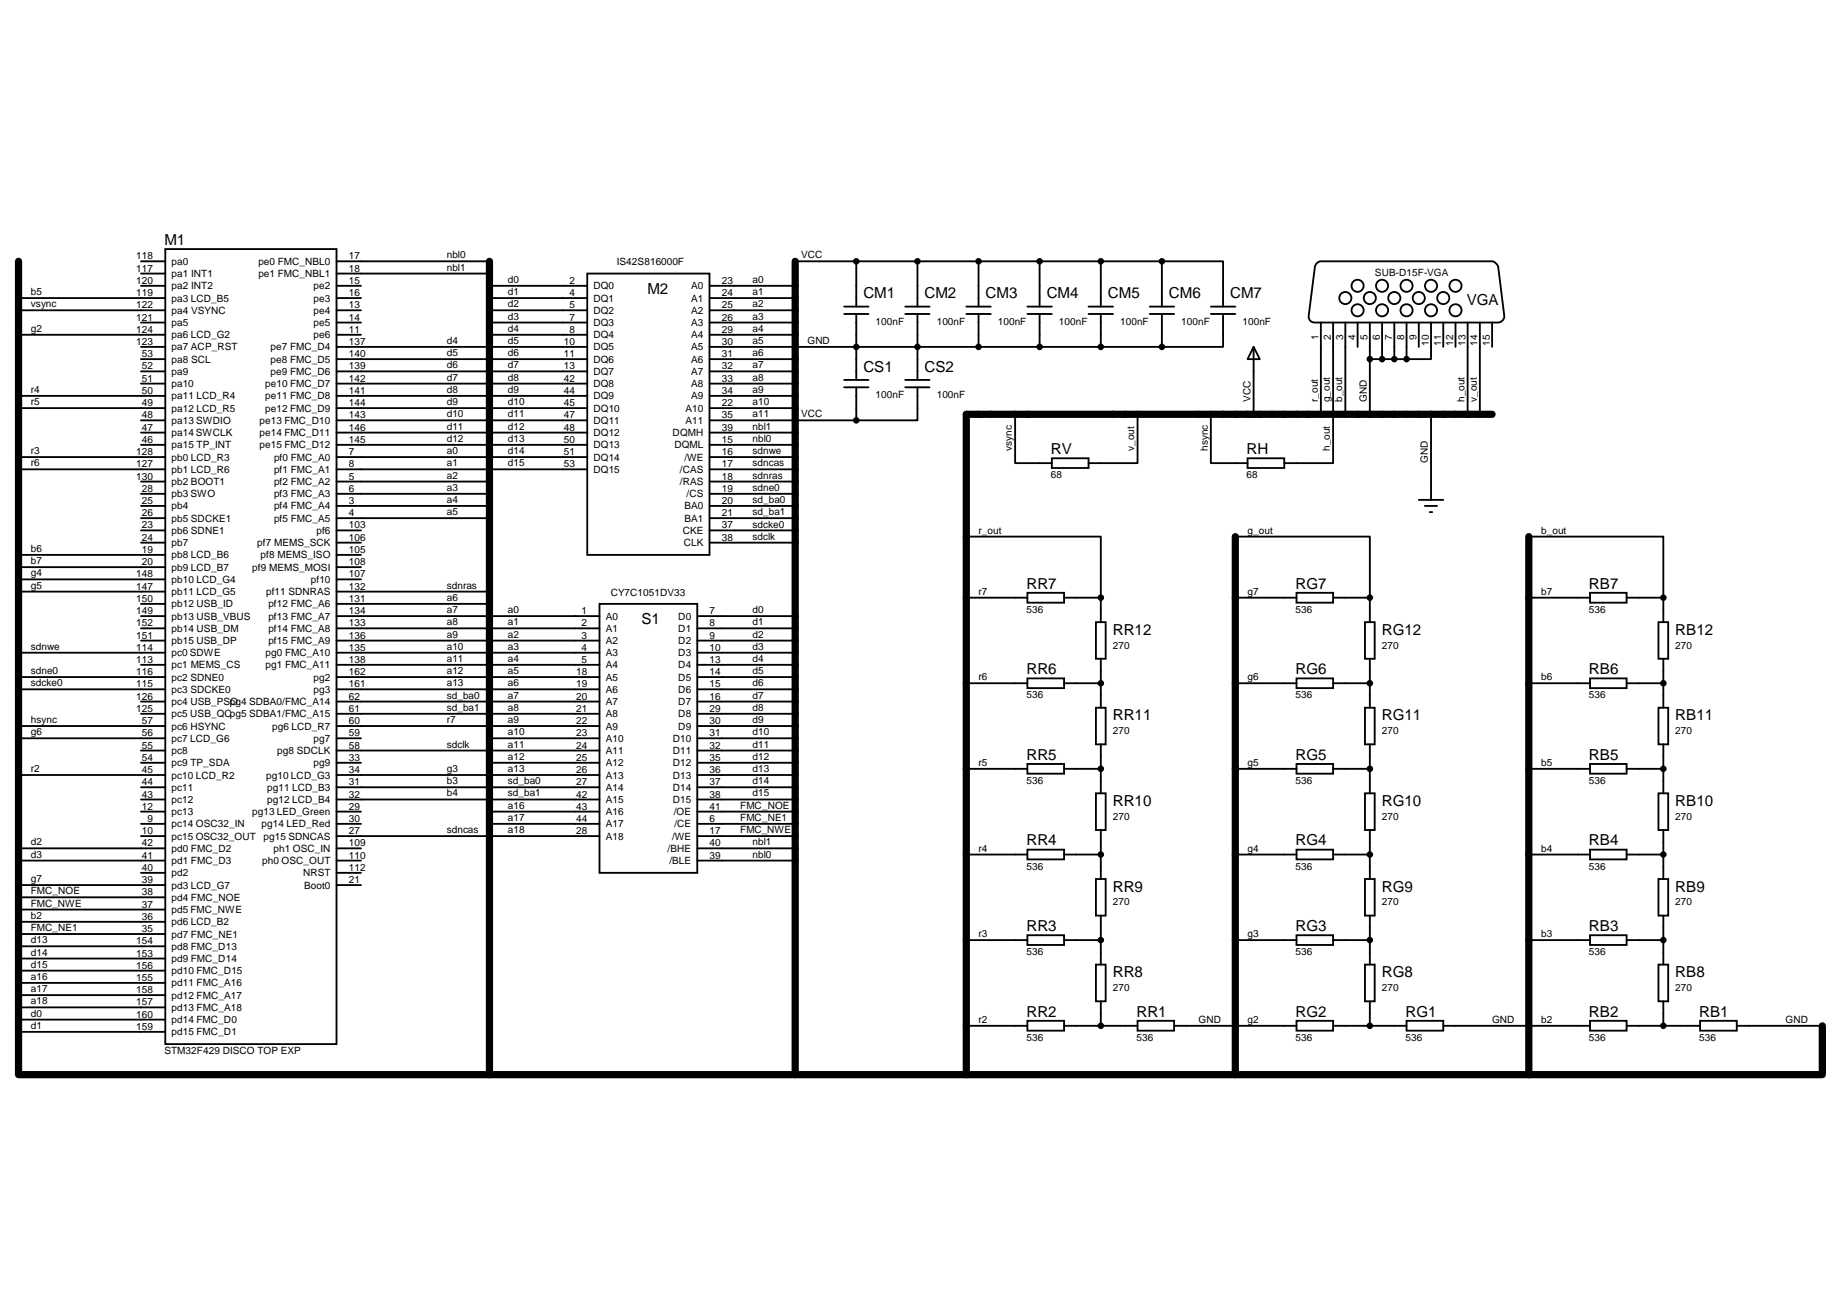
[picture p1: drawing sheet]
<svg xmlns="http://www.w3.org/2000/svg" width="297mm" height="210mm" viewBox="0 0 297 210" stroke-linecap="round" stroke-linejoin="round" font-family="sans-serif">
<path d="M78.7 42v130.8h-75.7v-130.8M127.9 42v130.8M240 66.6h-84.6v106.2M198.7 86.3v86.5M245.9 86.3v86.5M78.7 172.8h167.2M293.1 164.9v7.9h-47.2" fill="none" stroke="#000" stroke-width="1.2"/>
<g fill="none" stroke="#000" stroke-width=".3">
<path d="M3 47.9h23.6M3 49.9h23.6M3 53.8h23.6M22.7 46h3.9M22.7 55.8h3.9M22.7 42h3.9M22.7 51.9h3.9M22.7 57.7h3.9M22.7 59.7h3.9M22.7 44h3.9M26.6 40h27.5v127.9h-27.5zM54.1 46h4"/>
<path d="M54.1 55.8h40.3M54.1 42h24.6M54.1 47.9h4M54.1 49.9h4M54.1 51.9h4M54.1 53.8h4M54.1 57.7h40.3M54.1 59.7h40.3M54.1 44h24.6M78.7 46h15.7M78.7 49.9h15.7M78.7 51.9h15.7"/>
<path d="M78.7 53.8h15.7M78.7 47.9h15.7M94.4 44h19.7v45.2h-19.7zM114.1 55.8h33.4v5.3M114.1 46h13.8M114.1 47.9h13.8M114.1 49.9h13.8M114.1 51.9h13.8M114.1 53.8h13.8M114.1 57.7h13.8M114.1 59.7h13.8M127.9 42h9.8"/>
<path d="M135.8 50.5h3.9M135.8 49.3h3.9M137.7 50.5v10.6M145.6 50.5h3.9M145.6 49.3h3.9M147.5 50.5v5.3h9.9v-5.3M147.5 42h-9.8v7.3M155.4 50.5h3.9M155.4 49.3h3.9M157.4 42h-9.9v7.3M165.2 50.5h4M165.2 49.3h4"/>
<path d="M167.2 50.5v5.3h-9.8M167.2 42h-9.8v7.3M175.1 50.5h3.9M175.1 49.3h3.9M177 50.5v5.3h-9.8M177 42h9.9M177 42v7.3M177 42h-9.8v7.3M184.9 50.5h3.9M184.9 49.3h3.9M186.9 50.5v5.3h-9.9M186.9 42h9.8v7.3"/>
<path d="M186.9 42v7.3M194.7 50.5h4M194.7 49.3h4M196.7 50.5v5.3h-9.8M201.6 55.8l1 1.9h-2zM201.6 55.8v10.8M211.7 42.4l.3-.3 .4-.1h27.6a1.27 1.27 0 0 1 1 1l.9 7.9a1.06 1.06 0 0 1-.9 1h-29.5a.94 .94 0 0 1-1-1l1-7.9zM212.4 51.9v14.7M214.4 51.9v22.6h-7.9M216.4 51.9v14.7M218.3 51.9v3.9M220.3 51.9v14.7"/>
<path d="M220.3 57.7h2M222.3 51.9v5.8h1.9M224.2 51.9v5.8h2M226.2 51.9v5.8M228.2 51.9v3.9M230.1 51.9v5.8h-3.9M232.1 51.9v3.9M234.1 51.9v3.9M236 51.9v14.7M238 51.9v14.7M240 51.9v3.9M3 63.6h23.6"/>
<path d="M3 65.6h23.6M3 73.5h23.6M3 75.5h23.6M22.7 67.6h3.9M22.7 61.7h3.9M22.7 69.6h3.9M22.7 71.5h3.9M22.7 77.4h3.9M22.7 79.4h3.9M54.1 67.6h40.3M54.1 61.7h40.3M54.1 63.6h40.3"/>
<path d="M54.1 65.6h40.3M54.1 69.6h40.3M54.1 71.5h40.3M54.1 73.5h40.3M54.1 75.5h40.3M54.1 77.4h24.6M54.1 79.4h24.6M114.1 67.6h23.6M114.1 61.7h13.8M114.1 63.6h13.8M114.1 65.6h13.8M114.1 69.6h13.8"/>
<path d="M114.1 71.5h13.8M114.1 73.5h13.8M114.1 75.5h13.8M114.1 77.4h13.8M114.1 79.4h13.8M135.8 62.3h3.9M135.8 61.1h3.9M137.7 62.3v5.3M145.6 62.3h3.9M145.6 61.1h3.9M147.5 62.3v5.3h-9.8M163.3 66.6v7.9h5.9"/>
<path d="M169.2 73.7h5.9v1.5h-5.9zM182.9 66.6v7.9h-7.8M194.7 66.6v7.9h5.9M200.6 73.7h5.9v1.5h-5.9zM230.1 66.6v13.8M3 89.2h23.6M3 91.2h23.6M3 93.2h23.6M3 95.1h23.6M22.7 99.1h3.9M22.7 81.3h3.9M22.7 83.3h3.9"/>
<path d="M22.7 85.3h3.9M22.7 87.2h3.9M22.7 97.1h3.9M54.1 99.1h42.3M54.1 81.3h24.6M54.1 83.3h24.6M54.1 85.3h4M54.1 87.2h4M54.1 89.2h4M54.1 91.2h4M54.1 93.2h4M54.1 95.1h24.6"/>
<path d="M54.1 97.1h24.6M96.4 97.1h15.7v43.2h-15.7zM112.1 99.1h15.8M114.1 81.3h13.8M114.1 83.3h13.8M114.1 85.3h13.8M114.1 87.2h13.8M155.4 86.3h21.6v9.8M155.4 96.1h9.8M165.2 95.3h5.9v1.6h-5.9zM171.1 96.1h5.9M177 96.1v3.9"/>
<path d="M198.7 86.3h21.6v9.8M198.7 96.1h9.8M208.5 95.3h5.9v1.6h-5.9zM214.4 96.1h5.9M220.3 96.1v3.9M228.2 80.4h3.9M229.1 81.3h2M229.9 82.3h.4M245.9 86.3h21.6v9.8M245.9 96.1h9.8M255.7 95.3h5.9v1.6h-5.9zM261.6 96.1h5.9"/>
<path d="M267.5 96.1v3.9M3 104.9h23.6M3 108.9h23.6M3 110.8h23.6M3 116.7h23.6M3 118.7h23.6M22.7 101h3.9M22.7 103h3.9M22.7 106.9h3.9M22.7 112.8h3.9M22.7 114.8h3.9M54.1 101h42.3"/>
<path d="M54.1 103h42.3M54.1 104.9h42.3M54.1 106.9h42.3M54.1 108.9h42.3M54.1 110.8h42.3M54.1 112.8h42.3M54.1 114.8h42.3M54.1 116.7h42.3M54.1 118.7h4M78.7 118.7h17.7M112.1 101h15.8M112.1 103h15.8"/>
<path d="M112.1 104.9h15.8M112.1 106.9h15.8M112.1 108.9h15.8M112.1 110.8h15.8M112.1 112.8h15.8M112.1 114.8h15.8M112.1 116.7h15.8M112.1 118.7h15.8M155.4 109.9h9.8M165.2 109.1h5.9v1.5h-5.9zM176.3 100h1.5v5.9h-1.5zM176.3 113.8h1.5v5.9h-1.5z"/>
<path d="M177 109.9h-5.9M177 105.9v7.9M177 119.7v7.9M198.7 109.9h9.8M208.5 109.1h5.9v1.5h-5.9zM219.5 100h1.6v5.9h-1.6zM219.5 113.8h1.6v5.9h-1.6zM220.3 105.9v7.9M220.3 119.7v7.9M220.3 109.9h-5.9M245.9 109.9h9.8M255.7 109.1h5.9v1.5h-5.9z"/>
<path d="M266.7 100h1.6v5.9h-1.6zM266.7 113.8h1.6v5.9h-1.6zM267.5 105.9v7.9M267.5 119.7v7.9M267.5 109.9h-5.9M3 124.6h23.6M3 138.4h23.6M3 136.4h23.6M22.7 120.7h3.9M22.7 122.6h3.9M22.7 126.6h3.9M22.7 128.5h3.9"/>
<path d="M22.7 130.5h3.9M22.7 132.5h3.9M22.7 134.4h3.9M54.1 120.7h42.3M54.1 122.6h4M54.1 124.6h42.3M54.1 126.6h42.3M54.1 128.5h42.3M54.1 130.5h4M54.1 132.5h4M54.1 134.4h42.3M54.1 138.4h4"/>
<path d="M54.1 136.4h4M78.7 122.6h17.7M78.7 130.5h17.7M78.7 132.5h17.7M112.1 120.7h15.8M112.1 122.6h15.8M112.1 124.6h15.8M112.1 126.6h15.8M112.1 128.5h15.8M112.1 130.5h15.8M112.1 132.5h15.8M112.1 134.4h15.8"/>
<path d="M112.1 138.4h15.8M112.1 136.4h15.8M155.4 123.6h9.8M155.4 137.4h9.8M165.2 136.6h5.9v1.6h-5.9zM165.2 122.8h5.9v1.6h-5.9zM176.3 127.6h1.5v5.9h-1.5zM177 123.6h-5.9M177 137.4h-5.9M177 133.5v7.8M198.7 123.6h9.8M198.7 137.4h9.8"/>
<path d="M208.5 136.6h5.9v1.6h-5.9zM208.5 122.8h5.9v1.6h-5.9zM219.5 127.6h1.6v5.9h-1.6zM220.3 133.5v7.8M220.3 123.6h-5.9M220.3 137.4h-5.9M245.9 123.6h9.8M245.9 137.4h9.8M255.7 136.6h5.9v1.6h-5.9zM255.7 122.8h5.9v1.6h-5.9zM266.7 127.6h1.6v5.9h-1.6zM267.5 133.5v7.8"/>
<path d="M267.5 123.6h-5.9M267.5 137.4h-5.9M3 142.3h23.6M3 148.2h23.6M3 152.1h23.6M3 154.1h23.6M3 156.1h23.6M3 144.3h23.6M3 146.2h23.6M3 150.2h23.6M3 158h23.6M3 160h23.6"/>
<path d="M22.7 140.3h3.9M54.1 142.3h4M54.1 140.3h4M155.4 151.2h9.8M165.2 150.4h5.9v1.5h-5.9zM176.3 141.3h1.5v5.9h-1.5zM176.3 155.1h1.5v5.9h-1.5zM177 151.2h-5.9M177 147.2v7.9M198.7 151.2h9.8M208.5 150.4h5.9v1.5h-5.9zM219.5 141.3h1.6v5.9h-1.6z"/>
<path d="M219.5 155.1h1.6v5.9h-1.6zM220.3 147.2v7.9M220.3 151.2h-5.9M245.9 151.2h9.8M255.7 150.4h5.9v1.5h-5.9zM266.7 141.3h1.6v5.9h-1.6zM266.7 155.1h1.6v5.9h-1.6zM267.5 147.2v7.9M267.5 151.2h-5.9M3 163.9h23.6M3 165.9h23.6M3 162h23.6"/>
<path d="M155.4 164.9h9.8M165.2 164.1h5.9v1.6h-5.9zM171.1 164.9h11.8M177 161v3.9M182.9 164.1h5.9v1.6h-5.9zM188.8 164.9h19.7M208.5 164.1h5.9v1.6h-5.9zM214.4 164.9h11.8M220.3 161v3.9M226.2 164.1h5.9v1.6h-5.9zM232.1 164.9h23.6M255.7 164.1h5.9v1.6h-5.9z"/>
<path d="M261.6 164.9h11.8M267.5 161v3.9M273.4 164.1h5.9v1.6h-5.9zM293.1 164.9h-13.8"/>
<circle cx="216.4" cy="47.9" r=".98"/>
<circle cx="218.3" cy="46" r=".98"/>
<circle cx="218.3" cy="49.9" r=".98"/>
<circle cx="220.3" cy="47.9" r=".98"/>
<circle cx="222.3" cy="46" r=".98"/>
<circle cx="222.3" cy="49.9" r=".98"/>
<circle cx="224.2" cy="47.9" r=".98"/>
<circle cx="226.2" cy="46" r=".98"/>
<circle cx="226.2" cy="49.9" r=".98"/>
<circle cx="228.2" cy="47.9" r=".98"/>
<circle cx="230.1" cy="46" r=".98"/>
<circle cx="230.1" cy="49.9" r=".98"/>
<circle cx="232.1" cy="47.9" r=".98"/>
<circle cx="234.1" cy="46" r=".98"/>
<circle cx="234.1" cy="49.9" r=".98"/>
</g>
<g fill="#000" stroke="#000" stroke-width=".3">
<circle cx="137.7" cy="42" r=".38"/>
<circle cx="137.7" cy="55.8" r=".38"/>
<circle cx="147.6" cy="42" r=".38"/>
<circle cx="147.6" cy="55.8" r=".38"/>
<circle cx="157.4" cy="42" r=".38"/>
<circle cx="157.4" cy="55.8" r=".38"/>
<circle cx="167.2" cy="55.8" r=".38"/>
<circle cx="167.2" cy="42" r=".38"/>
<circle cx="177" cy="55.8" r=".38"/>
<circle cx="177" cy="42" r=".38"/>
<circle cx="186.9" cy="42" r=".38"/>
<circle cx="186.9" cy="55.8" r=".38"/>
<circle cx="220.3" cy="57.7" r=".38"/>
<circle cx="222.3" cy="57.7" r=".38"/>
<circle cx="224.2" cy="57.7" r=".38"/>
<circle cx="226.2" cy="57.7" r=".38"/>
<circle cx="137.7" cy="67.6" r=".38"/>
<circle cx="177" cy="96.1" r=".38"/>
<circle cx="220.3" cy="96.1" r=".38"/>
<circle cx="267.5" cy="96.1" r=".38"/>
<circle cx="177" cy="109.9" r=".38"/>
<circle cx="220.3" cy="109.9" r=".38"/>
<circle cx="267.5" cy="109.9" r=".38"/>
<circle cx="177" cy="123.6" r=".38"/>
<circle cx="177" cy="137.4" r=".38"/>
<circle cx="220.3" cy="123.6" r=".38"/>
<circle cx="220.3" cy="137.4" r=".38"/>
<circle cx="267.5" cy="123.6" r=".38"/>
<circle cx="267.5" cy="137.4" r=".38"/>
<circle cx="177" cy="151.1" r=".38"/>
<circle cx="220.3" cy="151.1" r=".38"/>
<circle cx="267.5" cy="151.1" r=".38"/>
<circle cx="177" cy="164.9" r=".38"/>
<circle cx="220.3" cy="164.9" r=".38"/>
<circle cx="267.5" cy="164.9" r=".38"/>
</g>
<g font-size="2.4">
<text x="26.4" y="39.4">M1</text>
<text x="104.1" y="47.2">M2</text>
<text x="138.8" y="48">CM1</text>
<text x="148.7" y="48">CM2</text>
<text x="158.5" y="48">CM3</text>
<text x="168.3" y="48">CM4</text>
<text x="178.2" y="48">CM5</text>
<text x="188" y="48">CM6</text>
<text x="197.8" y="48">CM7</text>
<text x="235.9" y="49">VGA</text>
<text x="138.8" y="59.8">CS1</text>
<text x="148.7" y="59.8">CS2</text>
<text x="169" y="73">RV</text>
<text x="200.5" y="73">RH</text>
<text x="165.1" y="94.7">RR7</text>
<text x="208.3" y="94.7">RG7</text>
<text x="255.5" y="94.7">RB7</text>
<text x="103.1" y="100.4">S1</text>
<text x="179" y="102.1">RR12</text>
<text x="222.2" y="102.1">RG12</text>
<text x="269.4" y="102.1">RB12</text>
<text x="165.1" y="108.4">RR6</text>
<text x="208.3" y="108.4">RG6</text>
<text x="255.5" y="108.4">RB6</text>
<text x="179" y="115.8">RR11</text>
<text x="222.2" y="115.8">RG11</text>
<text x="269.4" y="115.8">RB11</text>
<text x="165.1" y="122.2">RR5</text>
<text x="208.3" y="122.2">RG5</text>
<text x="255.5" y="122.2">RB5</text>
<text x="179" y="129.6">RR10</text>
<text x="222.2" y="129.6">RG10</text>
<text x="269.4" y="129.6">RB10</text>
<text x="165.1" y="135.9">RR4</text>
<text x="208.3" y="135.9">RG4</text>
<text x="255.5" y="135.9">RB4</text>
<text x="179" y="143.4">RR9</text>
<text x="222.2" y="143.4">RG9</text>
<text x="269.4" y="143.4">RB9</text>
<text x="165.1" y="149.7">RR3</text>
<text x="208.3" y="149.7">RG3</text>
<text x="255.5" y="149.7">RB3</text>
<text x="179" y="157.1">RR8</text>
<text x="222.2" y="157.1">RG8</text>
<text x="269.4" y="157.1">RB8</text>
<text x="165.1" y="163.5">RR2</text>
<text x="182.8" y="163.5">RR1</text>
<text x="208.3" y="163.5">RG2</text>
<text x="226" y="163.5">RG1</text>
<text x="255.5" y="163.5">RB2</text>
<text x="273.3" y="163.5">RB1</text>
</g>
<g font-size="1.6">
<text x="21.9" y="41.7">118</text>
<text x="56.1" y="41.7">17</text>
<text x="71.8" y="41.6">nbl0</text>
<text x="128.9" y="41.6">VCC</text>
<text x="4.9" y="47.4">b5</text>
<text x="21.9" y="43.7">117</text>
<text x="21.9" y="47.6">119</text>
<text x="21.9" y="45.6">120</text>
<text x="27.6" y="44.6">pa1 INT1</text>
<text x="27.6" y="42.6">pa0</text>
<text x="27.6" y="46.5">pa2 INT2</text>
<text x="41.5" y="42.6">pe0 FMC_NBL0</text>
<text x="41.5" y="44.6">pe1 FMC_NBL1</text>
<text x="50.4" y="46.5">pe2</text>
<text x="56.1" y="43.7">18</text>
<text x="56.1" y="45.6">15</text>
<text x="56.1" y="47.6">16</text>
<text x="71.8" y="43.5">nbl1</text>
<text x="81.7" y="45.5">d0</text>
<text x="81.7" y="47.4">d1</text>
<text x="91.6" y="45.6">2</text>
<text x="91.6" y="47.6">4</text>
<text x="95.4" y="46.5">DQ0</text>
<text x="99.2" y="42.7">IS42S816000F</text>
<text x="111.1" y="46.5">A0</text>
<text x="116.1" y="45.6">23</text>
<text x="116.1" y="47.6">24</text>
<text x="121" y="45.5">a0</text>
<text x="121" y="47.4">a1</text>
<text x="221.1" y="44.3">SUB-D15F-VGA</text>
<text x="4.9" y="49.4">vsync</text>
<text x="4.9" y="53.3">g2</text>
<text x="21.9" y="51.5">121</text>
<text x="21.9" y="49.6">122</text>
<text x="21.9" y="53.5">124</text>
<text x="27.6" y="48.5">pa3 LCD_B5</text>
<text x="27.6" y="52.4">pa5</text>
<text x="27.6" y="50.5">pa4 VSYNC</text>
<text x="50.4" y="50.5">pe4</text>
<text x="50.4" y="52.4">pe5</text>
<text x="50.4" y="48.5">pe3</text>
<text x="56.1" y="53.5">11</text>
<text x="56.1" y="49.6">13</text>
<text x="56.1" y="51.5">14</text>
<text x="81.7" y="49.4">d2</text>
<text x="81.7" y="51.4">d3</text>
<text x="81.7" y="53.3">d4</text>
<text x="91.6" y="49.6">5</text>
<text x="91.6" y="51.5">7</text>
<text x="91.6" y="53.5">8</text>
<text x="95.4" y="48.5">DQ1</text>
<text x="95.4" y="50.5">DQ2</text>
<text x="95.4" y="52.4">DQ3</text>
<text x="111.1" y="48.5">A1</text>
<text x="111.1" y="50.5">A2</text>
<text x="111.1" y="52.4">A3</text>
<text x="116.1" y="49.6">25</text>
<text x="116.1" y="51.5">26</text>
<text x="116.1" y="53.5">29</text>
<text x="121" y="49.4">a2</text>
<text x="121" y="51.4">a3</text>
<text x="121" y="53.3">a4</text>
<text x="140.8" y="52.2">100nF</text>
<text x="150.6" y="52.2">100nF</text>
<text x="160.5" y="52.2">100nF</text>
<text x="170.3" y="52.2">100nF</text>
<text x="180.1" y="52.2">100nF</text>
<text x="190" y="52.2">100nF</text>
<text x="199.8" y="52.2">100nF</text>
<text x="21.9" y="55.5">123</text>
<text x="22.8" y="59.4">52</text>
<text x="22.8" y="57.4">53</text>
<text x="27.6" y="58.3">pa8 SCL</text>
<text x="27.6" y="56.3">pa7 ACP_RST</text>
<text x="27.6" y="54.4">pa6 LCD_G2</text>
<text x="43.5" y="56.3">pe7 FMC_D4</text>
<text x="43.5" y="58.3">pe8 FMC_D5</text>
<text x="50.4" y="54.4">pe6</text>
<text x="56.1" y="55.5">137</text>
<text x="56.1" y="59.4">139</text>
<text x="56.1" y="57.4">140</text>
<text x="71.8" y="55.3">d4</text>
<text x="71.8" y="59.2">d6</text>
<text x="71.8" y="57.3">d5</text>
<text x="81.7" y="55.3">d5</text>
<text x="81.7" y="57.3">d6</text>
<text x="81.7" y="59.2">d7</text>
<text x="90.7" y="55.5">10</text>
<text x="90.7" y="57.4">11</text>
<text x="90.7" y="59.4">13</text>
<text x="95.4" y="54.4">DQ4</text>
<text x="95.4" y="56.3">DQ5</text>
<text x="95.4" y="58.3">DQ6</text>
<text x="111.1" y="54.4">A4</text>
<text x="111.1" y="56.3">A5</text>
<text x="111.1" y="58.3">A6</text>
<text x="116.1" y="55.5">30</text>
<text x="116.1" y="57.4">31</text>
<text x="116.1" y="59.4">32</text>
<text x="121" y="55.3">a5</text>
<text x="121" y="57.3">a6</text>
<text x="121" y="59.2">a7</text>
<text x="129.9" y="55.3">GND</text>
<text x="212.1" y="54.7" transform="rotate(-90 212.1 54.7)">1</text>
<text x="214" y="54.7" transform="rotate(-90 214 54.7)">2</text>
<text x="216" y="54.7" transform="rotate(-90 216 54.7)">3</text>
<text x="218" y="54.7" transform="rotate(-90 218 54.7)">4</text>
<text x="219.9" y="54.7" transform="rotate(-90 219.9 54.7)">5</text>
<text x="221.9" y="54.7" transform="rotate(-90 221.9 54.7)">6</text>
<text x="223.9" y="54.7" transform="rotate(-90 223.9 54.7)">7</text>
<text x="225.8" y="54.7" transform="rotate(-90 225.8 54.7)">8</text>
<text x="227.8" y="54.7" transform="rotate(-90 227.8 54.7)">9</text>
<text x="229.8" y="55.6" transform="rotate(-90 229.8 55.6)">10</text>
<text x="231.8" y="55.6" transform="rotate(-90 231.8 55.6)">11</text>
<text x="233.7" y="55.6" transform="rotate(-90 233.7 55.6)">12</text>
<text x="235.7" y="55.6" transform="rotate(-90 235.7 55.6)">13</text>
<text x="237.6" y="55.6" transform="rotate(-90 237.6 55.6)">14</text>
<text x="239.6" y="55.6" transform="rotate(-90 239.6 55.6)">15</text>
<text x="4.9" y="63.2">r4</text>
<text x="4.9" y="65.2">r5</text>
<text x="22.8" y="65.3">49</text>
<text x="22.8" y="63.3">50</text>
<text x="22.8" y="61.4">51</text>
<text x="27.6" y="64.2">pa11 LCD_R4</text>
<text x="27.6" y="62.3">pa10</text>
<text x="27.6" y="60.3">pa9</text>
<text x="42.6" y="64.2">pe11 FMC_D8</text>
<text x="42.6" y="62.3">pe10 FMC_D7</text>
<text x="43.5" y="60.3">pe9 FMC_D6</text>
<text x="56.1" y="63.3">141</text>
<text x="56.1" y="61.4">142</text>
<text x="56.1" y="65.3">144</text>
<text x="71.8" y="63.2">d8</text>
<text x="71.8" y="61.2">d7</text>
<text x="71.8" y="65.2">d9</text>
<text x="81.7" y="61.2">d8</text>
<text x="81.7" y="63.2">d9</text>
<text x="81.7" y="65.2">d10</text>
<text x="90.7" y="61.4">42</text>
<text x="90.7" y="63.3">44</text>
<text x="90.7" y="65.3">45</text>
<text x="95.4" y="60.3">DQ7</text>
<text x="95.4" y="62.3">DQ8</text>
<text x="95.4" y="64.2">DQ9</text>
<text x="111.1" y="60.3">A7</text>
<text x="111.1" y="62.3">A8</text>
<text x="111.1" y="64.2">A9</text>
<text x="116.1" y="65.3">22</text>
<text x="116.1" y="61.4">33</text>
<text x="116.1" y="63.3">34</text>
<text x="121" y="61.2">a8</text>
<text x="121" y="63.2">a9</text>
<text x="121" y="65.2">a10</text>
<text x="140.8" y="64">100nF</text>
<text x="150.6" y="64">100nF</text>
<text x="201.1" y="64.6" transform="rotate(-90 201.1 64.6)">VCC</text>
<text x="211.9" y="64.6" transform="rotate(-90 211.9 64.6)">r_out</text>
<text x="213.9" y="64.6" transform="rotate(-90 213.9 64.6)">g_out</text>
<text x="215.9" y="64.6" transform="rotate(-90 215.9 64.6)">b_out</text>
<text x="219.8" y="64.6" transform="rotate(-90 219.8 64.6)">GND</text>
<text x="235.5" y="64.6" transform="rotate(-90 235.5 64.6)">h_out</text>
<text x="237.5" y="64.6" transform="rotate(-90 237.5 64.6)">v_out</text>
<text x="22.8" y="71.2">46</text>
<text x="22.8" y="69.2">47</text>
<text x="22.8" y="67.3">48</text>
<text x="27.6" y="70.1">pa14 SWCLK</text>
<text x="27.6" y="68.2">pa13 SWDIO</text>
<text x="27.6" y="66.2">pa12 LCD_R5</text>
<text x="41.7" y="68.2">pe13 FMC_D10</text>
<text x="41.7" y="70.1">pe14 FMC_D11</text>
<text x="42.6" y="66.2">pe12 FMC_D9</text>
<text x="56.1" y="67.3">143</text>
<text x="56.1" y="71.2">145</text>
<text x="56.1" y="69.2">146</text>
<text x="71.8" y="67.1">d10</text>
<text x="71.8" y="71">d12</text>
<text x="71.8" y="69.1">d11</text>
<text x="81.7" y="67.1">d11</text>
<text x="81.7" y="69.1">d12</text>
<text x="81.7" y="71">d13</text>
<text x="90.7" y="67.3">47</text>
<text x="90.7" y="69.2">48</text>
<text x="90.7" y="71.2">50</text>
<text x="95.4" y="66.2">DQ10</text>
<text x="95.4" y="68.2">DQ11</text>
<text x="95.4" y="70.1">DQ12</text>
<text x="108.2" y="70.1">DQMH</text>
<text x="110.3" y="66.2">A10</text>
<text x="110.3" y="68.2">A11</text>
<text x="116.1" y="71.2">15</text>
<text x="116.1" y="67.3">35</text>
<text x="116.1" y="69.2">39</text>
<text x="121" y="67.1">a11</text>
<text x="121" y="69.1">nbl1</text>
<text x="121" y="71">nbl0</text>
<text x="128.9" y="67.1">VCC</text>
<text x="4.9" y="73">r3</text>
<text x="4.9" y="75">r6</text>
<text x="21.9" y="75.1">127</text>
<text x="21.9" y="73.2">128</text>
<text x="21.9" y="77.1">130</text>
<text x="27.6" y="72.1">pa15 TP_INT</text>
<text x="27.6" y="76">pb1 LCD_R6</text>
<text x="27.6" y="74.1">pb0 LCD_R3</text>
<text x="27.6" y="78">pb2 BOOT1</text>
<text x="41.7" y="72.1">pe15 FMC_D12</text>
<text x="44.1" y="78">pf2 FMC_A2</text>
<text x="44.1" y="74.1">pf0 FMC_A0</text>
<text x="44.1" y="76">pf1 FMC_A1</text>
<text x="56.1" y="77.1">5</text>
<text x="56.1" y="73.2">7</text>
<text x="56.1" y="75.1">8</text>
<text x="71.8" y="73">a0</text>
<text x="71.8" y="75">a1</text>
<text x="71.8" y="76.9">a2</text>
<text x="81.7" y="73">d14</text>
<text x="81.7" y="75">d15</text>
<text x="90.7" y="73.2">51</text>
<text x="90.7" y="75.1">53</text>
<text x="95.4" y="72.1">DQ13</text>
<text x="95.4" y="74.1">DQ14</text>
<text x="95.4" y="76">DQ15</text>
<text x="108.5" y="72.1">DQML</text>
<text x="109.3" y="76">/CAS</text>
<text x="109.3" y="78">/RAS</text>
<text x="110.1" y="74.1">/WE</text>
<text x="116.1" y="75.1">17</text>
<text x="116.1" y="77.1">18</text>
<text x="116.1" y="73.2">16</text>
<text x="121" y="73">sdnwe</text>
<text x="121" y="75">sdncas</text>
<text x="121" y="76.9">sdnras</text>
<text x="162.7" y="72.5" transform="rotate(-90 162.7 72.5)">vsync</text>
<text x="169" y="76.9">68</text>
<text x="182.4" y="72.5" transform="rotate(-90 182.4 72.5)">v_out</text>
<text x="194.2" y="72.5" transform="rotate(-90 194.2 72.5)">hsync</text>
<text x="200.5" y="76.9">68</text>
<text x="213.9" y="72.5" transform="rotate(-90 213.9 72.5)">h_out</text>
<text x="229.6" y="74.5" transform="rotate(-90 229.6 74.5)">GND</text>
<text x="22.8" y="81">25</text>
<text x="22.8" y="83">26</text>
<text x="22.8" y="79.1">28</text>
<text x="27.6" y="81.9">pb4</text>
<text x="27.6" y="83.9">pb5 SDCKE1</text>
<text x="27.6" y="80">pb3 SWO</text>
<text x="44.1" y="81.9">pf4 FMC_A4</text>
<text x="44.1" y="83.9">pf5 FMC_A5</text>
<text x="44.1" y="80">pf3 FMC_A3</text>
<text x="56.1" y="81">3</text>
<text x="56.1" y="83">4</text>
<text x="56.1" y="79.1">6</text>
<text x="71.8" y="78.9">a3</text>
<text x="71.8" y="80.9">a4</text>
<text x="71.8" y="82.8">a5</text>
<text x="110.1" y="81.9">BA0</text>
<text x="110.1" y="83.9">BA1</text>
<text x="110.4" y="80">/CS</text>
<text x="116.1" y="81">20</text>
<text x="116.1" y="83">21</text>
<text x="116.1" y="79.1">19</text>
<text x="121" y="78.9">sdne0</text>
<text x="121" y="80.9">sd_ba0</text>
<text x="121" y="82.8">sd_ba1</text>
<text x="4.9" y="88.8">b6</text>
<text x="22.8" y="88.9">19</text>
<text x="22.8" y="85">23</text>
<text x="22.8" y="86.9">24</text>
<text x="27.6" y="89.8">pb8 LCD_B6</text>
<text x="27.6" y="85.9">pb6 SDNE1</text>
<text x="27.6" y="87.8">pb7</text>
<text x="41.4" y="87.8">pf7 MEMS_SCK</text>
<text x="41.9" y="89.8">pf8 MEMS_ISO</text>
<text x="50.9" y="85.9">pf6</text>
<text x="56.1" y="86.9">106</text>
<text x="56.1" y="85">103</text>
<text x="56.1" y="88.9">105</text>
<text x="109.8" y="85.9">CKE</text>
<text x="110" y="87.8">CLK</text>
<text x="116.1" y="85">37</text>
<text x="116.1" y="86.9">38</text>
<text x="121" y="84.8">sdcke0</text>
<text x="121" y="86.8">sdclk</text>
<text x="157.4" y="85.8">r_out</text>
<text x="200.6" y="85.8">g_out</text>
<text x="247.8" y="85.8">b_out</text>
<text x="4.9" y="90.7">b7</text>
<text x="4.9" y="92.7">g4</text>
<text x="4.9" y="94.6">g5</text>
<text x="21.9" y="94.8">147</text>
<text x="21.9" y="92.8">148</text>
<text x="22.8" y="90.9">20</text>
<text x="27.6" y="91.8">pb9 LCD_B7</text>
<text x="27.6" y="95.7">pb11 LCD_G5</text>
<text x="27.6" y="93.7">pb10 LCD_G4</text>
<text x="40.6" y="91.8">pf9 MEMS_MOSI</text>
<text x="42.8" y="95.7">pf11 SDNRAS</text>
<text x="50" y="93.7">pf10</text>
<text x="56.1" y="90.9">108</text>
<text x="56.1" y="92.8">107</text>
<text x="56.1" y="94.8">132</text>
<text x="71.8" y="94.6">sdnras</text>
<text x="98.2" y="95.8">CY7C1051DV33</text>
<text x="157.4" y="95.6">r7</text>
<text x="200.6" y="95.6">g7</text>
<text x="247.8" y="95.6">b7</text>
<text x="21.9" y="98.7">149</text>
<text x="21.9" y="96.8">150</text>
<text x="21.9" y="100.7">152</text>
<text x="27.6" y="99.6">pb13 USB_VBUS</text>
<text x="27.6" y="97.7">pb12 USB_ID</text>
<text x="27.6" y="101.6">pb14 USB_DM</text>
<text x="43.2" y="97.7">pf12 FMC_A6</text>
<text x="43.2" y="101.6">pf14 FMC_A8</text>
<text x="43.2" y="99.6">pf13 FMC_A7</text>
<text x="56.1" y="96.8">131</text>
<text x="56.1" y="100.7">133</text>
<text x="56.1" y="98.7">134</text>
<text x="71.8" y="100.5">a8</text>
<text x="71.8" y="98.6">a7</text>
<text x="71.8" y="96.6">a6</text>
<text x="81.7" y="98.6">a0</text>
<text x="81.7" y="100.5">a1</text>
<text x="93.5" y="98.7">1</text>
<text x="93.5" y="100.7">2</text>
<text x="97.4" y="99.6">A0</text>
<text x="97.4" y="101.6">A1</text>
<text x="109.1" y="99.6">D0</text>
<text x="109.1" y="101.6">D1</text>
<text x="114.1" y="98.7">7</text>
<text x="114.1" y="100.7">8</text>
<text x="121" y="100.5">d1</text>
<text x="121" y="98.6">d0</text>
<text x="165.1" y="98.5">536</text>
<text x="208.3" y="98.5">536</text>
<text x="255.5" y="98.5">536</text>
<text x="4.9" y="104.5">sdnwe</text>
<text x="21.9" y="106.6">113</text>
<text x="21.9" y="104.6">114</text>
<text x="21.9" y="102.7">151</text>
<text x="27.6" y="107.5">pc1 MEMS_CS</text>
<text x="27.6" y="105.5">pc0 SDWE</text>
<text x="27.6" y="103.6">pb15 USB_DP</text>
<text x="42.7" y="105.5">pg0 FMC_A10</text>
<text x="42.7" y="107.5">pg1 FMC_A11</text>
<text x="43.2" y="103.6">pf15 FMC_A9</text>
<text x="56.1" y="102.7">136</text>
<text x="56.1" y="104.6">135</text>
<text x="56.1" y="106.6">138</text>
<text x="71.8" y="104.5">a10</text>
<text x="71.8" y="102.5">a9</text>
<text x="71.8" y="106.4">a11</text>
<text x="81.7" y="102.5">a2</text>
<text x="81.7" y="104.5">a3</text>
<text x="81.7" y="106.4">a4</text>
<text x="93.5" y="102.7">3</text>
<text x="93.5" y="104.6">4</text>
<text x="93.5" y="106.6">5</text>
<text x="97.4" y="103.6">A2</text>
<text x="97.4" y="105.5">A3</text>
<text x="97.4" y="107.5">A4</text>
<text x="109.1" y="103.6">D2</text>
<text x="109.1" y="105.5">D3</text>
<text x="109.1" y="107.5">D4</text>
<text x="114.1" y="102.7">9</text>
<text x="114.1" y="104.6">10</text>
<text x="114.1" y="106.6">13</text>
<text x="121" y="106.4">d4</text>
<text x="121" y="104.5">d3</text>
<text x="121" y="102.5">d2</text>
<text x="179" y="104.3">270</text>
<text x="222.2" y="104.3">270</text>
<text x="269.4" y="104.3">270</text>
<text x="4.9" y="108.4">sdne0</text>
<text x="4.9" y="110.4">sdcke0</text>
<text x="21.9" y="110.5">115</text>
<text x="21.9" y="108.5">116</text>
<text x="21.9" y="112.5">126</text>
<text x="27.6" y="111.4">pc3 SDCKE0</text>
<text x="27.6" y="109.4">pc2 SDNE0</text>
<text x="27.6" y="113.4">pc4 USB_PSO</text>
<text x="37" y="113.4">pg4 SDBA0/FMC_A14</text>
<text x="50.4" y="111.4">pg3</text>
<text x="50.4" y="109.4">pg2</text>
<text x="56.1" y="112.5">62</text>
<text x="56.1" y="110.5">161</text>
<text x="56.1" y="108.5">162</text>
<text x="71.8" y="112.3">sd_ba0</text>
<text x="71.8" y="110.4">a13</text>
<text x="71.8" y="108.4">a12</text>
<text x="81.7" y="108.4">a5</text>
<text x="81.7" y="110.4">a6</text>
<text x="81.7" y="112.3">a7</text>
<text x="92.6" y="108.5">18</text>
<text x="92.6" y="110.5">19</text>
<text x="92.6" y="112.5">20</text>
<text x="97.4" y="109.4">A5</text>
<text x="97.4" y="111.4">A6</text>
<text x="97.4" y="113.4">A7</text>
<text x="109.1" y="109.4">D5</text>
<text x="109.1" y="111.4">D6</text>
<text x="109.1" y="113.4">D7</text>
<text x="114.1" y="108.5">14</text>
<text x="114.1" y="110.5">15</text>
<text x="114.1" y="112.5">16</text>
<text x="121" y="112.3">d7</text>
<text x="121" y="110.4">d6</text>
<text x="121" y="108.4">d5</text>
<text x="157.4" y="109.4">r6</text>
<text x="165.1" y="112.3">536</text>
<text x="200.6" y="109.4">g6</text>
<text x="208.3" y="112.3">536</text>
<text x="247.8" y="109.4">b6</text>
<text x="255.5" y="112.3">536</text>
<text x="4.9" y="116.3">hsync</text>
<text x="4.9" y="118.2">g6</text>
<text x="21.9" y="114.4">125</text>
<text x="22.8" y="118.4">56</text>
<text x="22.8" y="116.4">57</text>
<text x="27.6" y="119.3">pc7 LCD_G6</text>
<text x="27.6" y="117.3">pc6 HSYNC</text>
<text x="27.6" y="115.3">pc5 USB_QCpg5 SDBA1/FMC_A15</text>
<text x="43.8" y="117.3">pg6 LCD_R7</text>
<text x="50.4" y="119.3">pg7</text>
<text x="56.1" y="116.4">60</text>
<text x="56.1" y="114.4">61</text>
<text x="56.1" y="118.4">59</text>
<text x="71.8" y="116.3">r7</text>
<text x="71.8" y="114.3">sd_ba1</text>
<text x="81.7" y="114.3">a8</text>
<text x="81.7" y="116.3">a9</text>
<text x="81.7" y="118.2">a10</text>
<text x="92.6" y="114.4">21</text>
<text x="92.6" y="116.4">22</text>
<text x="92.6" y="118.4">23</text>
<text x="97.4" y="115.3">A8</text>
<text x="97.4" y="117.3">A9</text>
<text x="97.4" y="119.3">A10</text>
<text x="108.2" y="119.3">D10</text>
<text x="109.1" y="115.3">D8</text>
<text x="109.1" y="117.3">D9</text>
<text x="114.1" y="114.4">29</text>
<text x="114.1" y="116.4">30</text>
<text x="114.1" y="118.4">31</text>
<text x="121" y="118.2">d10</text>
<text x="121" y="116.3">d9</text>
<text x="121" y="114.3">d8</text>
<text x="179" y="118.1">270</text>
<text x="222.2" y="118.1">270</text>
<text x="269.4" y="118.1">270</text>
<text x="4.9" y="124.1">r2</text>
<text x="22.8" y="124.3">45</text>
<text x="22.8" y="122.3">54</text>
<text x="22.8" y="120.4">55</text>
<text x="27.6" y="125.2">pc10 LCD_R2</text>
<text x="27.6" y="123.2">pc9 TP_SDA</text>
<text x="27.6" y="121.2">pc8</text>
<text x="42.8" y="125.2">pg10 LCD_G3</text>
<text x="44.6" y="121.2">pg8 SDCLK</text>
<text x="50.4" y="123.2">pg9</text>
<text x="56.1" y="120.4">58</text>
<text x="56.1" y="122.3">33</text>
<text x="56.1" y="124.3">34</text>
<text x="71.8" y="124.1">g3</text>
<text x="71.8" y="120.2">sdclk</text>
<text x="81.7" y="120.2">a11</text>
<text x="81.7" y="122.2">a12</text>
<text x="81.7" y="124.1">a13</text>
<text x="92.6" y="120.4">24</text>
<text x="92.6" y="122.3">25</text>
<text x="92.6" y="124.3">26</text>
<text x="97.4" y="121.2">A11</text>
<text x="97.4" y="123.2">A12</text>
<text x="97.4" y="125.2">A13</text>
<text x="108.2" y="121.2">D11</text>
<text x="108.2" y="123.2">D12</text>
<text x="108.2" y="125.2">D13</text>
<text x="114.1" y="120.4">32</text>
<text x="114.1" y="122.3">35</text>
<text x="114.1" y="124.3">36</text>
<text x="121" y="124.1">d13</text>
<text x="121" y="122.2">d12</text>
<text x="121" y="120.2">d11</text>
<text x="157.4" y="123.1">r5</text>
<text x="200.6" y="123.1">g5</text>
<text x="247.8" y="123.1">b5</text>
<text x="22.8" y="130.2">12</text>
<text x="22.8" y="128.2">43</text>
<text x="22.8" y="126.3">44</text>
<text x="27.6" y="131.1">pc13</text>
<text x="27.6" y="129.1">pc12</text>
<text x="27.6" y="127.1">pc11</text>
<text x="40.6" y="131.1">pg13 LED_Green</text>
<text x="43" y="127.1">pg11 LCD_B3</text>
<text x="43" y="129.1">pg12 LCD_B4</text>
<text x="56.1" y="130.2">29</text>
<text x="56.1" y="126.3">31</text>
<text x="56.1" y="128.2">32</text>
<text x="71.8" y="126.1">b3</text>
<text x="71.8" y="128.1">b4</text>
<text x="81.7" y="126.1">sd_ba0</text>
<text x="81.7" y="128.1">sd_ba1</text>
<text x="81.7" y="130">a16</text>
<text x="81.7" y="132">a17</text>
<text x="92.6" y="126.3">27</text>
<text x="92.6" y="128.2">42</text>
<text x="92.6" y="130.2">43</text>
<text x="97.4" y="127.1">A14</text>
<text x="97.4" y="129.1">A15</text>
<text x="97.4" y="131.1">A16</text>
<text x="108.2" y="127.1">D14</text>
<text x="108.2" y="129.1">D15</text>
<text x="108.4" y="131.1">/OE</text>
<text x="114.1" y="130.2">41</text>
<text x="114.1" y="126.3">37</text>
<text x="114.1" y="128.2">38</text>
<text x="119" y="132">FMC_NE1</text>
<text x="119" y="130">FMC_NOE</text>
<text x="121" y="128.1">d15</text>
<text x="121" y="126.1">d14</text>
<text x="165.1" y="126">536</text>
<text x="179" y="131.8">270</text>
<text x="208.3" y="126">536</text>
<text x="222.2" y="131.8">270</text>
<text x="255.5" y="126">536</text>
<text x="269.4" y="131.8">270</text>
<text x="4.9" y="135.9">d2</text>
<text x="4.9" y="137.9">d3</text>
<text x="22.8" y="134.1">10</text>
<text x="22.8" y="136.1">42</text>
<text x="23.7" y="132.1">9</text>
<text x="27.6" y="133">pc14 OSC32_IN</text>
<text x="27.6" y="135">pc15 OSC32_OUT</text>
<text x="27.6" y="137">pd0 FMC_D2</text>
<text x="42.1" y="133">pg14 LED_Red</text>
<text x="42.4" y="135">pg15 SDNCAS</text>
<text x="44" y="137">ph1 OSC_IN</text>
<text x="56.1" y="132.1">30</text>
<text x="56.1" y="134.1">27</text>
<text x="56.1" y="136.1">109</text>
<text x="71.8" y="134">sdncas</text>
<text x="81.7" y="134">a18</text>
<text x="92.6" y="132.1">44</text>
<text x="92.6" y="134.1">28</text>
<text x="97.4" y="133">A17</text>
<text x="97.4" y="135">A18</text>
<text x="107.4" y="137">/BHE</text>
<text x="108.1" y="135">/WE</text>
<text x="108.5" y="133">/CE</text>
<text x="114.1" y="136.1">40</text>
<text x="114.1" y="134.1">17</text>
<text x="114.1" y="132.1">6</text>
<text x="119" y="134">FMC_NWE</text>
<text x="121" y="137.9">nbl0</text>
<text x="121" y="135.9">nbl1</text>
<text x="157.4" y="136.9">r4</text>
<text x="200.6" y="136.9">g4</text>
<text x="247.8" y="136.9">b4</text>
<text x="4.9" y="141.8">g7</text>
<text x="4.9" y="143.8">FMC_NOE</text>
<text x="22.8" y="144">38</text>
<text x="22.8" y="142">39</text>
<text x="22.8" y="140">40</text>
<text x="22.8" y="138">41</text>
<text x="27.6" y="142.9">pd3 LCD_G7</text>
<text x="27.6" y="140.9">pd2</text>
<text x="27.6" y="138.9">pd1 FMC_D3</text>
<text x="42.2" y="138.9">ph0 OSC_OUT</text>
<text x="48.7" y="140.9">NRST</text>
<text x="48.9" y="142.9">Boot0</text>
<text x="56.1" y="142">21</text>
<text x="56.1" y="140">112</text>
<text x="56.1" y="138">110</text>
<text x="107.7" y="138.9">/BLE</text>
<text x="114.1" y="138">39</text>
<text x="165.1" y="139.8">536</text>
<text x="208.3" y="139.8">536</text>
<text x="255.5" y="139.8">536</text>
<text x="4.9" y="147.7">b2</text>
<text x="4.9" y="145.8">FMC_NWE</text>
<text x="4.9" y="149.7">FMC_NE1</text>
<text x="22.8" y="149.9">35</text>
<text x="22.8" y="147.9">36</text>
<text x="22.8" y="145.9">37</text>
<text x="27.6" y="148.8">pd6 LCD_B2</text>
<text x="27.6" y="146.8">pd5 FMC_NWE</text>
<text x="27.6" y="144.8">pd4 FMC_NOE</text>
<text x="179" y="145.6">270</text>
<text x="222.2" y="145.6">270</text>
<text x="269.4" y="145.6">270</text>
<text x="4.9" y="151.7">d13</text>
<text x="4.9" y="153.6">d14</text>
<text x="4.9" y="155.6">d15</text>
<text x="21.9" y="153.8">153</text>
<text x="21.9" y="151.8">154</text>
<text x="21.9" y="155.7">156</text>
<text x="27.6" y="150.7">pd7 FMC_NE1</text>
<text x="27.6" y="154.7">pd9 FMC_D14</text>
<text x="27.6" y="152.7">pd8 FMC_D13</text>
<text x="157.4" y="150.7">r3</text>
<text x="165.1" y="153.6">536</text>
<text x="200.6" y="150.7">g3</text>
<text x="208.3" y="153.6">536</text>
<text x="247.8" y="150.7">b3</text>
<text x="255.5" y="153.6">536</text>
<text x="4.9" y="157.6">a16</text>
<text x="4.9" y="159.5">a17</text>
<text x="4.9" y="161.5">a18</text>
<text x="21.9" y="157.7">155</text>
<text x="21.9" y="161.6">157</text>
<text x="21.9" y="159.7">158</text>
<text x="27.6" y="158.6">pd11 FMC_A16</text>
<text x="27.6" y="156.6">pd10 FMC_D15</text>
<text x="27.6" y="160.6">pd12 FMC_A17</text>
<text x="179" y="159.4">270</text>
<text x="222.2" y="159.4">270</text>
<text x="269.4" y="159.4">270</text>
<text x="4.9" y="163.5">d0</text>
<text x="4.9" y="165.4">d1</text>
<text x="21.9" y="165.6">159</text>
<text x="21.9" y="163.6">160</text>
<text x="27.6" y="162.5">pd13 FMC_A18</text>
<text x="27.6" y="166.5">pd15 FMC_D1</text>
<text x="27.6" y="164.5">pd14 FMC_D0</text>
<text x="157.4" y="164.4">r2</text>
<text x="165.1" y="167.3">536</text>
<text x="182.8" y="167.3">536</text>
<text x="192.8" y="164.4">GND</text>
<text x="200.6" y="164.4">g2</text>
<text x="208.3" y="167.3">536</text>
<text x="226" y="167.3">536</text>
<text x="240" y="164.4">GND</text>
<text x="247.8" y="164.4">b2</text>
<text x="255.5" y="167.3">536</text>
<text x="273.3" y="167.3">536</text>
<text x="287.2" y="164.4">GND</text>
<text x="26.4" y="169.5">STM32F429 DISCO TOP EXP</text>
</g>
</svg>
